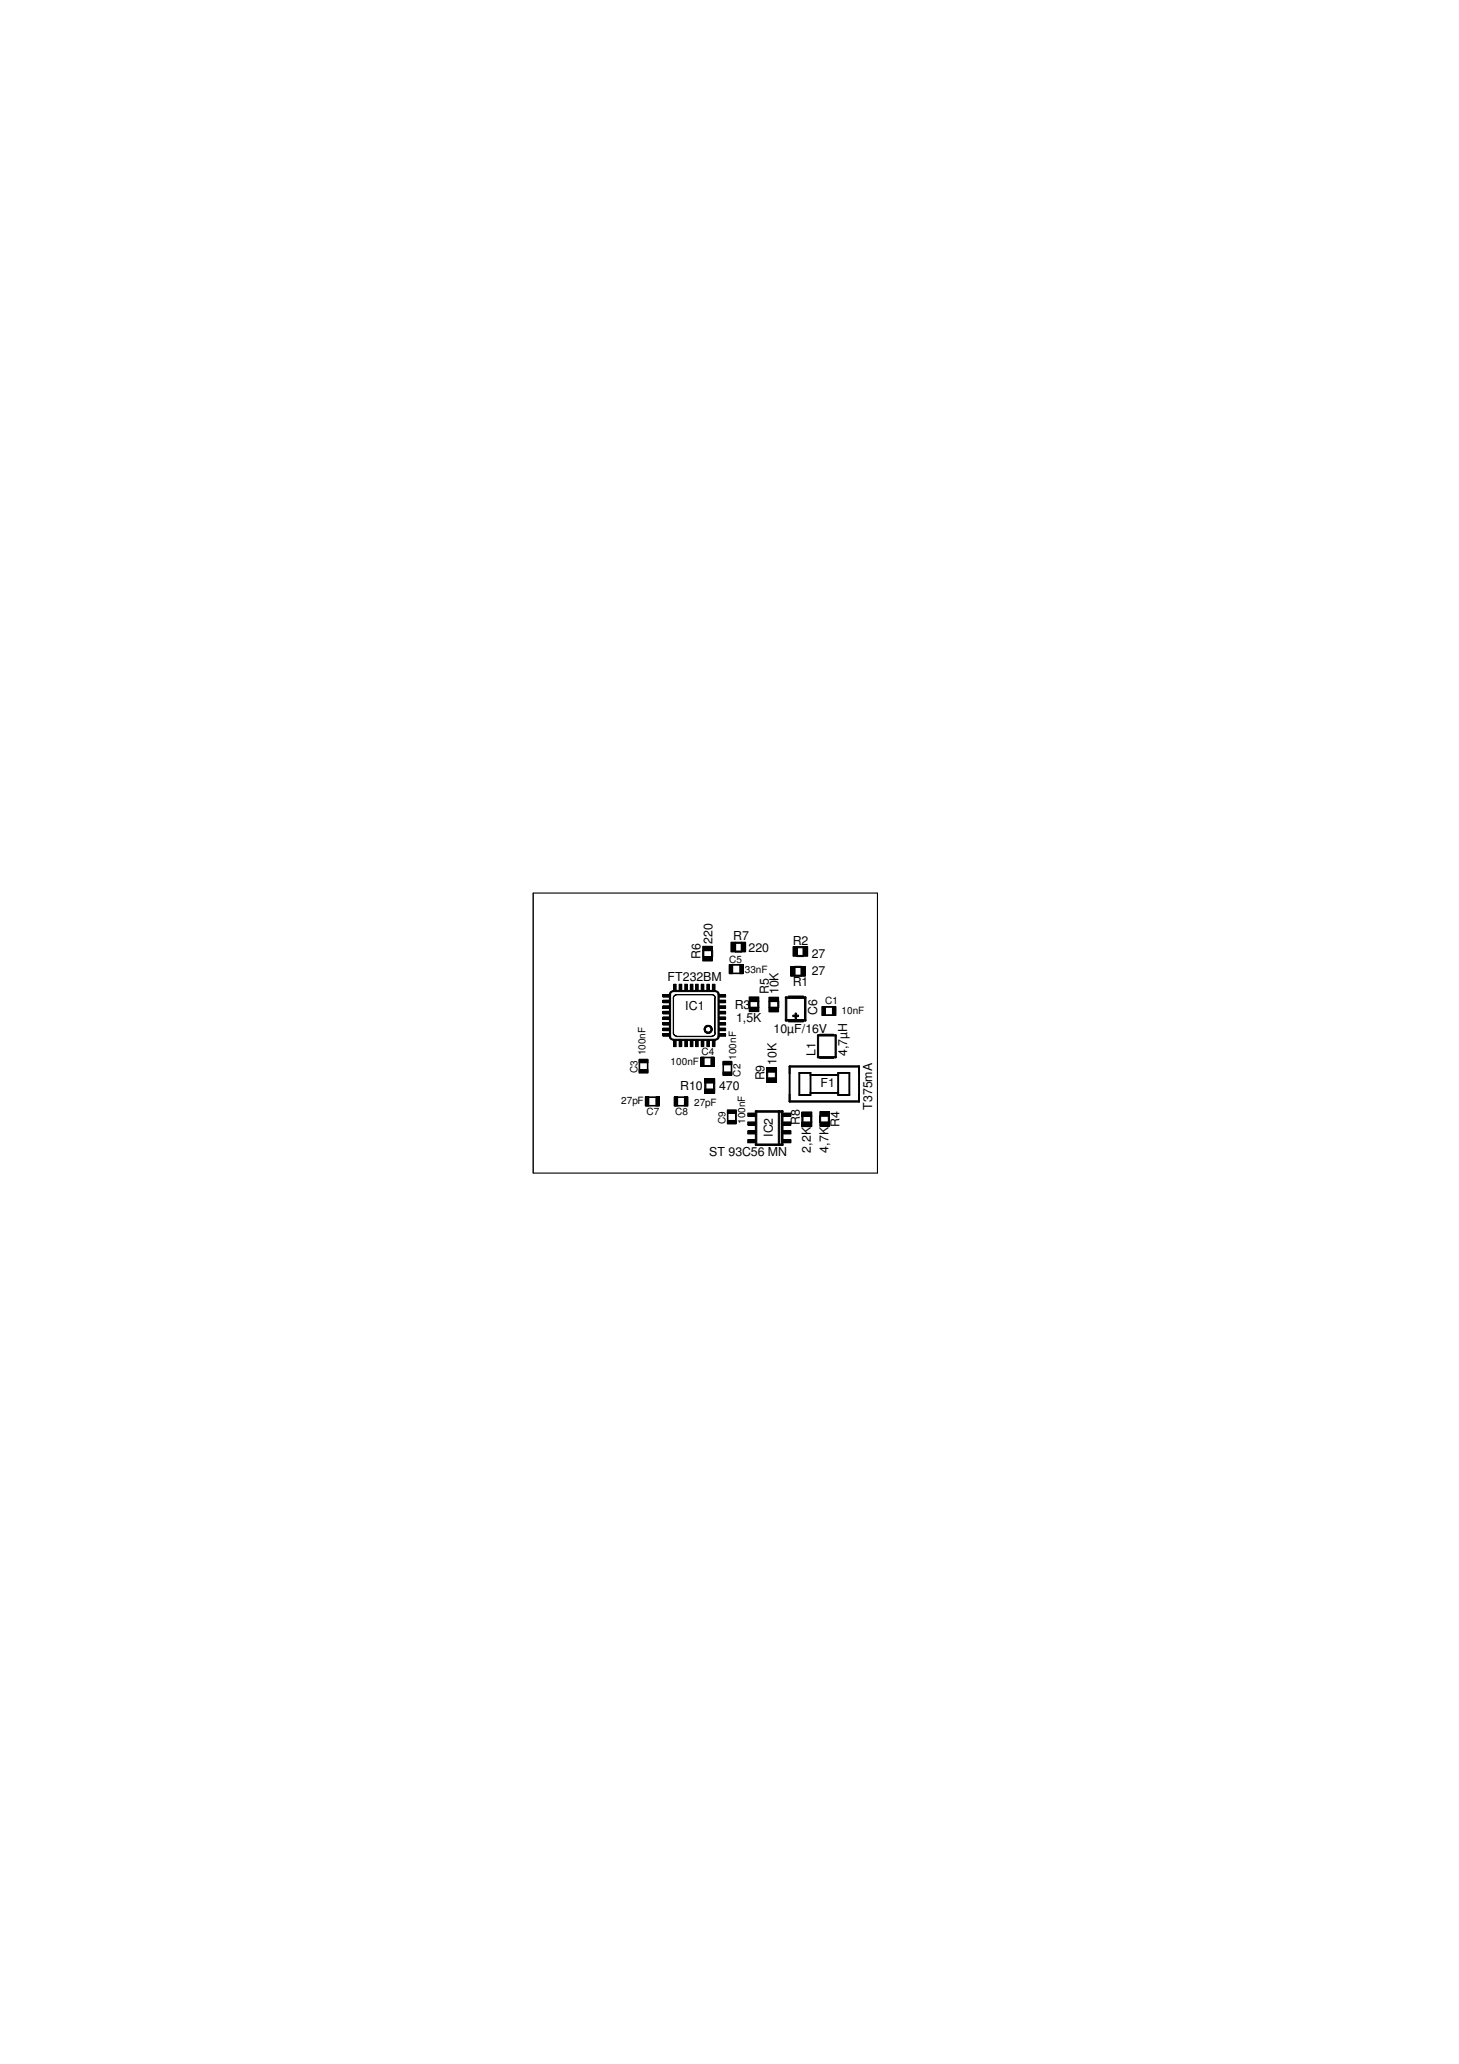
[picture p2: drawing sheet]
<svg xmlns="http://www.w3.org/2000/svg" width="210mm" height="297mm" viewBox="0 0 210 297" stroke-linecap="round" stroke-linejoin="round" font-family="sans-serif">
<g fill="none" stroke="#000" stroke-width=".14">
<path d="M76.7 128.5v40.3zM76.7 128.5h49.5zM76.7 128.5h49.5v40.3h-49.5zM101.1 136.2h1.4v.6h-1.4zM101.1 137.7h1.4v.6h-1.4zM101.1 136.8h.2l-.1 1-.1-.1zM102.4 136.8h.1v1l-.1-.1zM104.9 138.8h.5v1.3h-.5zM105 138.8l1.9 .1h-1.9zM105.2 135.6h.6v1.4h-.6zM105.7 135.6h1v.1l-.9 .1zM105.7 136.9h1v.1h-.9z"/>
<path d="M106.4 138.8h.5v1.3h-.5zM106.6 135.6h.7v1.4h-.7zM113.7 139.1h.7v1.4h-.7zM114.1 136.2h.6v1.4h-.6zM114.3 139.1h1v.1h-1zM114.6 137.5h1v.1l-.9 .1zM114.6 136.3l1-.1v.2h-.9zM115.2 139.1h.7v1.4h-.7zM115.5 136.2h.7v1.4h-.7zM126.2 128.5v40.3zM91.9 152.5h.1v1.9zM91.9 153.9h1.3v.5h-1.3z"/>
<path d="M91.9 152.4h1.3v.6h-1.3zM92.8 157.9h.5v1.3h-.5zM92.9 159.1h1.9l-1.9 .1zM92.9 157.9h1.9h-1.9zM93.1 152.5h.1v1.9zM94.4 157.9h.5v1.3h-.5zM95.4 148.8h1v.3h-1zM95.4 148h1v.3h-1zM95.4 147.2h1v.3h-1zM95.4 146.3h1v.4h-1zM95.4 145.5h1v.4h-1zM95.4 144.7h1v.4h-1z"/>
<path d="M95.4 143.9h1v.4h-1zM95.4 143.1h1v.4h-1zM96.3 143.1h.2l-.1 6.1h-.1zM96.3 149.1h.2v.3l.4 .2v.1a.55 .55 0 0 1-.6-.6zM96.4 142.8l.5-.2v.1l-.4 .2v.2h-.2zM96.8 149.6h6.1l.1 .1h-6.1zM96.9 143.6v5.1zM96.9 148.6v.2l.5 .3-.4-.1zM96.9 142.5h6l.1 .2h-6.1zM96.9 143.6v5.1M96.9 149.6h.4v1h-.4zM96.9 141.6h.4v1h-.4z"/>
<path d="M97 157.9h.5v1.3h-.5zM97 143.3l.4-.2-.3 .2-.2 .3zM97 159.1h1.9zM97 157.9h1.9zM97.3 143.1l5.1 .1zM97.3 149.1l5.1 .1zM97.3 143.2h5.1M97.3 149.2h5.1M97.7 149.6h.4v1h-.4zM97.7 141.6h.4v1h-.4zM98.5 157.9h.5v1.3h-.5zM98.5 149.6h.4v1h-.4z"/>
<path d="M98.5 141.6h.4v1h-.4zM99.3 149.6h.4v1h-.4zM99.3 141.6h.4v1h-.4zM100.1 149.6h.4v1h-.4zM100.1 141.6h.4v1h-.4zM100.8 152.1h.5v1.4h-.5zM100.8 153.4h1.9zM100.8 152.2h1.9zM100.9 149.6h.4v1h-.4zM100.9 141.6h.4v1h-.4zM101.4 155.2h1.4v.7h-1.4zM101.4 156.7h1.4v.7h-1.4z"/>
<path d="M101.4 155.8h.2l-.1 1h-.1zM101.4 147.8l.3-.2h.4a.44 .44 0 0 1 .3 .3 .44 .44 0 0 1-.2 .4l-.1 .2h-.5l-.1-.5 .1-.2 .4-.1 .2 .2 .1 .2h.1v.2l-.2 .3-.4 .1a.59 .59 0 0 1-.4-.9zM101.7 149.6h.4v1h-.4zM101.7 141.6h.4v1h-.4zM102.3 152.1h.5v1.4h-.5zM102.4 143.1l.5 .3v.2a.6 .6 0 0 0-.5-.5zM102.4 149.1l.3-.1 .2-.4a.39 .39 0 0 1-.5 .5zM102.5 149.6h.4v1h-.4zM102.5 141.6h.4v1h-.4zM102.7 155.8h.1v1h-.1zM102.8 143.6l.1 5.1zM102.8 143.6v5.1"/>
<path d="M102.9 142.6a.55 .55 0 0 1 .6 .5h-.2v-.2l-.4-.2zM102.9 149.6l.2-.1 .2-.4h.2a.5 .5 0 0 1-.6 .6zM103.3 143.1h.2l-.1 6.1h-.1zM103.4 143.1h1v.4h-1zM103.4 143.9h1v.4h-1zM103.4 144.7h1v.4h-1zM103.4 145.5h1v.4h-1zM103.4 146.3h1v.4h-1zM103.4 147.2h1v.3h-1zM103.4 148h1v.3h-1zM103.4 148.8h1v.3h-1zM104 152.8h.1v1.9z"/>
<path d="M104 152.7h1.3v.5h-1.3zM104 154.3h1.3v.5h-1.3zM104.6 159.8h.1v1.9zM104.6 159.7h1.3v.5h-1.3zM105 140l1.9 .1h-1.9zM105.2 152.8h.1l-.1 1.9zM105.8 159.8h.1v1.9zM107.7 144.1h.2v.9h-.2zM107.8 144.9h1.4v.7h-1.4zM107.8 143.5h1.4v.6h-1.4zM108.7 159.9h3.4l.1 .1-3.5 .1zM108.7 159.9h.2l-.1 4.9h-.1z"/>
<path d="M109 144.1h.2l-.1 .9h-.1zM110.3 153.7h1.4v.6h-1.4zM110.3 155.1h1.4v.7h-1.4zM110.3 154.3h.1v.9h-.1zM110.6 143.5h1.4v.6h-1.4zM110.6 144.9h1.4v.7h-1.4zM110.6 144.1h.2l-.1 .9h-.1zM111.5 154.3h.2v.9h-.2zM111.9 144.1h.2l-.1 .9h-.1zM112 159.9h.6v.1l-.6 .1zM112 159.9h.2l-.1 4.9h-.1zM112.5 159.9h.1v4.9h-.2z"/>
<path d="M113 143.5h.2v3.4h-.2zM113 146.8l2.9-.1 .1 .2h-3zM113 143.5h2.9l.1 .1-3 .1zM113.4 146.9h2.2v.1l-2.1 .1zM113.4 143.4l2.2-.1v.2h-2.1zM113.5 158.5h10.1h.1l-10.1 .1zM113.5 153.5l10.1-.1 .1 .1h-10.1zM113.5 153.5h.2l-.1 1.1-.1-.1zM113.5 153.5h.2l-.1 5.1-.1-.1zM113.6 157.4l.1 .1-.1 1.1-.1-.1zM114 146.1h.9v.2h-.8zM114.3 140.4l1-.1v.2h-1z"/>
<path d="M114.4 145.8h.2v.8h-.2zM114.9 154.4l1.7-.1 .1 .1-1.7 .1zM114.9 154.4h.2l-.1 3.2h-.1zM114.9 157.6l1.7-.1 .1 .1h-1.7zM115.7 143.5h.3l-.1 3.4h-.2zM116.5 157.3h.2l-.1 .3h-.1zM116.5 154.7h.2l-.1 2.7-.1-.1zM116.5 154.4h.2l-.1 .4-.1-.1zM116.5 157.3l4.1-.1v.1l-4 .1zM116.5 154.7l4.1-.1v.1l-4 .1zM117.6 149h.2l-.1 3.2h-.1zM117.6 149l2.7-.1v.2h-2.7z"/>
<path d="M117.6 152.1h2.7v.1h-2.7zM117.9 152.2l2-.1 .1 .2h-2.1zM117.9 148.9l2-.1 .1 .2h-2.1zM117.9 160h1.4v.7h-1.4zM118.2 144.9h.5v1.2h-.5zM118.3 146l1.9 .1h-1.9zM118.3 144.9h1.9h-1.9zM119.8 144.9h.5v1.2h-.5zM120.1 149h.2v3.2h-.2zM120.5 154.4l1.7-.1 .1 .1-1.7 .1zM120.5 154.4h.1v.4l-.1-.1zM120.5 154.7h.1v2.7l-.1-.1z"/>
<path d="M120.5 157.3h.1v.3h-.1zM120.5 157.6l1.7-.1 .1 .1h-1.7zM122.1 154.4h.2l-.1 3.2h-.1zM123.5 153.5h.2l-.1 1.1-.1-.1zM123.5 153.5h.2l-.1 5.1-.1-.1zM123.6 157.4l.1 .1-.1 1.1-.1-.1zM76.7 168.8h49.5zM104.6 161.2h1.3v.6h-1.3zM107.6 160.2h1.1v.5h-1.1zM107.6 161.5h1.1v.4h-1.1zM107.6 162.7h1.1v.5h-1.1zM107.6 164h1.1v.5h-1.1z"/>
<path d="M108.7 164.7l3.4-.1 .1 .2h-3.5zM112 164.7l.6-.1v.2h-.6zM112.7 164h1.1v.5h-1.1zM112.7 162.7h1.1v.5h-1.1zM112.7 161.5h1.1v.4h-1.1zM112.7 160.2h1.1v.5h-1.1zM115.4 160h1.4v.7h-1.4zM115.4 161.5h1.4v.6h-1.4zM115.4 160.6h.1v.9h-.1zM116.6 160.6h.2v.9h-.2zM117.9 160.6h.2l-.1 .9h-.1zM117.9 161.5h1.4v.6h-1.4z"/>
<path d="M119.2 160.6h.1v.9h-.1z"/>
</g>
<g fill="#000">
<path d="M101.1 136.2h1.4v.6h-1.4z" fill-rule="evenodd"/>
<path d="M101.1 137.7h1.4v.6h-1.4z" fill-rule="evenodd"/>
<path d="M101.1 136.8h.2l-.1 1-.1-.1z" fill-rule="evenodd"/>
<path d="M102.4 136.8h.1v1l-.1-.1z" fill-rule="evenodd"/>
<path d="M105 138.8l1.9 .1h-1.9z" fill-rule="evenodd"/>
<path d="M105.2 135.6h.6v1.4h-.6z" fill-rule="evenodd"/>
<path d="M105.7 135.6h1v.1l-.9 .1z" fill-rule="evenodd"/>
<path d="M105.7 136.9h1v.1h-.9z" fill-rule="evenodd"/>
<path d="M106.6 135.6h.7v1.4h-.7z" fill-rule="evenodd"/>
<path d="M114.1 136.2h.6v1.4h-.6z" fill-rule="evenodd"/>
<path d="M114.3 139.1h1v.1h-1z" fill-rule="evenodd"/>
<path d="M114.6 137.5h1v.1l-.9 .1z" fill-rule="evenodd"/>
<path d="M114.6 136.3l1-.1v.2h-.9z" fill-rule="evenodd"/>
<path d="M115.5 136.2h.7v1.4h-.7z" fill-rule="evenodd"/>
<path d="M91.9 152.5h.1v1.9z" fill-rule="evenodd"/>
<path d="M91.9 153.9h1.3v.5h-1.3z" fill-rule="evenodd"/>
<path d="M91.9 152.4h1.3v.6h-1.3z" fill-rule="evenodd"/>
<path d="M92.8 157.9h.5v1.3h-.5z" fill-rule="evenodd"/>
<path d="M92.9 159.1h1.9l-1.9 .1z" fill-rule="evenodd"/>
<path d="M92.9 157.9h1.9h-1.9z" fill-rule="evenodd"/>
<path d="M93.1 152.5h.1v1.9z" fill-rule="evenodd"/>
<path d="M94.4 157.9h.5v1.3h-.5z" fill-rule="evenodd"/>
<path d="M95.4 148.8h1v.3h-1z" fill-rule="evenodd"/>
<path d="M95.4 148h1v.3h-1z" fill-rule="evenodd"/>
<path d="M95.4 147.2h1v.3h-1z" fill-rule="evenodd"/>
<path d="M95.4 146.3h1v.4h-1z" fill-rule="evenodd"/>
<path d="M95.4 145.5h1v.4h-1z" fill-rule="evenodd"/>
<path d="M95.4 144.7h1v.4h-1z" fill-rule="evenodd"/>
<path d="M95.4 143.9h1v.4h-1z" fill-rule="evenodd"/>
<path d="M95.4 143.1h1v.4h-1z" fill-rule="evenodd"/>
<path d="M96.3 143.1h.2l-.1 6.1h-.1z" fill-rule="evenodd"/>
<path d="M96.4 142.8l.5-.2v.1l-.4 .2v.2h-.2z" fill-rule="evenodd"/>
<path d="M96.9 142.5h6l.1 .2h-6.1z" fill-rule="evenodd"/>
<path d="M96.8 149.6h6.1l.1 .1h-6.1z" fill-rule="evenodd"/>
<path d="M97 143.3l.4-.2-.3 .2-.2 .3z" fill-rule="evenodd"/>
<path d="M96.3 149.1h.2v.3l.4 .2v.1a.55 .55 0 0 1-.6-.6z" fill-rule="evenodd"/>
<path d="M96.9 149.6h.4v1h-.4z" fill-rule="evenodd"/>
<path d="M96.9 141.6h.4v1h-.4z" fill-rule="evenodd"/>
<path d="M97 157.9h.5v1.3h-.5z" fill-rule="evenodd"/>
<path d="M97 159.1h1.9z" fill-rule="evenodd"/>
<path d="M97 157.9h1.9z" fill-rule="evenodd"/>
<path d="M96.9 148.6v.2l.5 .3-.4-.1z" fill-rule="evenodd"/>
<path d="M97.7 149.6h.4v1h-.4z" fill-rule="evenodd"/>
<path d="M97.7 141.6h.4v1h-.4z" fill-rule="evenodd"/>
<path d="M98.5 157.9h.5v1.3h-.5z" fill-rule="evenodd"/>
<path d="M98.5 149.6h.4v1h-.4z" fill-rule="evenodd"/>
<path d="M98.5 141.6h.4v1h-.4z" fill-rule="evenodd"/>
<path d="M99.3 149.6h.4v1h-.4z" fill-rule="evenodd"/>
<path d="M99.3 141.6h.4v1h-.4z" fill-rule="evenodd"/>
<path d="M100.1 149.6h.4v1h-.4z" fill-rule="evenodd"/>
<path d="M100.1 141.6h.4v1h-.4z" fill-rule="evenodd"/>
<path d="M100.8 152.1h.5v1.4h-.5z" fill-rule="evenodd"/>
<path d="M100.8 153.4h1.9z" fill-rule="evenodd"/>
<path d="M100.8 152.2h1.9z" fill-rule="evenodd"/>
<path d="M100.9 149.6h.4v1h-.4z" fill-rule="evenodd"/>
<path d="M100.9 141.6h.4v1h-.4z" fill-rule="evenodd"/>
<path d="M101.4 155.2h1.4v.7h-1.4z" fill-rule="evenodd"/>
<path d="M101.4 156.7h1.4v.7h-1.4z" fill-rule="evenodd"/>
<path d="M101.4 155.8h.2l-.1 1h-.1z" fill-rule="evenodd"/>
<path d="M101.7 149.6h.4v1h-.4z" fill-rule="evenodd"/>
<path d="M101.7 141.6h.4v1h-.4z" fill-rule="evenodd"/>
<path d="M102.3 152.1h.5v1.4h-.5z" fill-rule="evenodd"/>
<path d="M102.4 143.1l.5 .3v.2a.6 .6 0 0 0-.5-.5z" fill-rule="evenodd"/>
<path d="M101.4 147.8l.3-.2h.4a.44 .44 0 0 1 .3 .3 .44 .44 0 0 1-.2 .4l-.1 .2h-.5l-.1-.5 .1-.2 .4-.1 .2 .2 .1 .2h.1v.2l-.2 .3-.4 .1a.59 .59 0 0 1-.4-.9z" fill-rule="evenodd"/>
<path d="M101.4 147.8l.3-.2h.4a.44 .44 0 0 1 .3 .3 .44 .44 0 0 1-.2 .4l-.1 .2h-.5l-.1-.5 .1-.2 .4-.1 .2 .2 .1 .2h.1v.2l-.2 .3-.4 .1a.59 .59 0 0 1-.4-.9z" fill-rule="evenodd"/>
<path d="M102.5 149.6h.4v1h-.4z" fill-rule="evenodd"/>
<path d="M102.5 141.6h.4v1h-.4z" fill-rule="evenodd"/>
<path d="M102.7 155.8h.1v1h-.1z" fill-rule="evenodd"/>
<path d="M102.4 149.1l.3-.1 .2-.4a.39 .39 0 0 1-.5 .5z" fill-rule="evenodd"/>
<path d="M102.9 142.6a.55 .55 0 0 1 .6 .5h-.2v-.2l-.4-.2z" fill-rule="evenodd"/>
<path d="M103.3 143.1h.2l-.1 6.1h-.1z" fill-rule="evenodd"/>
<path d="M102.9 149.6l.2-.1 .2-.4h.2a.5 .5 0 0 1-.6 .6z" fill-rule="evenodd"/>
<path d="M103.4 143.1h1v.4h-1z" fill-rule="evenodd"/>
<path d="M103.4 143.9h1v.4h-1z" fill-rule="evenodd"/>
<path d="M103.4 144.7h1v.4h-1z" fill-rule="evenodd"/>
<path d="M103.4 145.5h1v.4h-1z" fill-rule="evenodd"/>
<path d="M103.4 146.3h1v.4h-1z" fill-rule="evenodd"/>
<path d="M103.4 147.2h1v.3h-1z" fill-rule="evenodd"/>
<path d="M103.4 148h1v.3h-1z" fill-rule="evenodd"/>
<path d="M103.4 148.8h1v.3h-1z" fill-rule="evenodd"/>
<path d="M104 152.8h.1v1.9z" fill-rule="evenodd"/>
<path d="M104 152.7h1.3v.5h-1.3z" fill-rule="evenodd"/>
<path d="M104 154.3h1.3v.5h-1.3z" fill-rule="evenodd"/>
<path d="M104.9 138.8h.5v1.3h-.5z" fill-rule="evenodd"/>
<path d="M105 140l1.9 .1h-1.9z" fill-rule="evenodd"/>
<path d="M105.2 152.8h.1l-.1 1.9z" fill-rule="evenodd"/>
<path d="M106.4 138.8h.5v1.3h-.5z" fill-rule="evenodd"/>
<path d="M107.7 144.1h.2v.9h-.2z" fill-rule="evenodd"/>
<path d="M107.8 144.9h1.4v.7h-1.4z" fill-rule="evenodd"/>
<path d="M107.8 143.5h1.4v.6h-1.4z" fill-rule="evenodd"/>
<path d="M109 144.1h.2l-.1 .9h-.1z" fill-rule="evenodd"/>
<path d="M110.3 153.7h1.4v.6h-1.4z" fill-rule="evenodd"/>
<path d="M110.3 155.1h1.4v.7h-1.4z" fill-rule="evenodd"/>
<path d="M110.3 154.3h.1v.9h-.1z" fill-rule="evenodd"/>
<path d="M110.6 143.5h1.4v.6h-1.4z" fill-rule="evenodd"/>
<path d="M110.6 144.9h1.4v.7h-1.4z" fill-rule="evenodd"/>
<path d="M110.6 144.1h.2l-.1 .9h-.1z" fill-rule="evenodd"/>
<path d="M111.5 154.3h.2v.9h-.2z" fill-rule="evenodd"/>
<path d="M111.9 144.1h.2l-.1 .9h-.1z" fill-rule="evenodd"/>
<path d="M113 143.5h.2v3.4h-.2z" fill-rule="evenodd"/>
<path d="M113 146.8l2.9-.1 .1 .2h-3z" fill-rule="evenodd"/>
<path d="M113 143.5h2.9l.1 .1-3 .1z" fill-rule="evenodd"/>
<path d="M113.4 146.9h2.2v.1l-2.1 .1z" fill-rule="evenodd"/>
<path d="M113.4 143.4l2.2-.1v.2h-2.1z" fill-rule="evenodd"/>
<path d="M113.5 158.5h10.1h.1l-10.1 .1z" fill-rule="evenodd"/>
<path d="M113.5 153.5l10.1-.1 .1 .1h-10.1z" fill-rule="evenodd"/>
<path d="M113.5 153.5h.2l-.1 1.1-.1-.1z" fill-rule="evenodd"/>
<path d="M113.6 157.4l.1 .1-.1 1.1-.1-.1z" fill-rule="evenodd"/>
<path d="M113.5 158.5h10.1h.1l-10.1 .1z" fill-rule="evenodd"/>
<path d="M113.5 153.5h.2l-.1 5.1-.1-.1z" fill-rule="evenodd"/>
<path d="M113.5 153.5l10.1-.1 .1 .1h-10.1z" fill-rule="evenodd"/>
<path d="M113.7 139.1h.7v1.4h-.7z" fill-rule="evenodd"/>
<path d="M114 146.1h.9v.2h-.8z" fill-rule="evenodd"/>
<path d="M114.3 140.4l1-.1v.2h-1z" fill-rule="evenodd"/>
<path d="M114.4 145.8h.2v.8h-.2z" fill-rule="evenodd"/>
<path d="M114.9 154.4l1.7-.1 .1 .1-1.7 .1z" fill-rule="evenodd"/>
<path d="M114.9 154.4h.2l-.1 3.2h-.1z" fill-rule="evenodd"/>
<path d="M114.9 157.6l1.7-.1 .1 .1h-1.7z" fill-rule="evenodd"/>
<path d="M115.2 139.1h.7v1.4h-.7z" fill-rule="evenodd"/>
<path d="M115.7 143.5h.3l-.1 3.4h-.2z" fill-rule="evenodd"/>
<path d="M116.5 157.3h.2l-.1 .3h-.1z" fill-rule="evenodd"/>
<path d="M116.5 154.7h.2l-.1 2.7-.1-.1z" fill-rule="evenodd"/>
<path d="M116.5 154.4h.2l-.1 .4-.1-.1z" fill-rule="evenodd"/>
<path d="M116.5 157.3l4.1-.1v.1l-4 .1z" fill-rule="evenodd"/>
<path d="M116.5 154.7l4.1-.1v.1l-4 .1z" fill-rule="evenodd"/>
<path d="M117.6 149h.2l-.1 3.2h-.1z" fill-rule="evenodd"/>
<path d="M117.6 149l2.7-.1v.2h-2.7z" fill-rule="evenodd"/>
<path d="M117.6 152.1h2.7v.1h-2.7z" fill-rule="evenodd"/>
<path d="M117.9 152.2l2-.1 .1 .2h-2.1z" fill-rule="evenodd"/>
<path d="M117.9 148.9l2-.1 .1 .2h-2.1z" fill-rule="evenodd"/>
<path d="M118.2 144.9h.5v1.2h-.5z" fill-rule="evenodd"/>
<path d="M118.3 146l1.9 .1h-1.9z" fill-rule="evenodd"/>
<path d="M118.3 144.9h1.9h-1.9z" fill-rule="evenodd"/>
<path d="M119.8 144.9h.5v1.2h-.5z" fill-rule="evenodd"/>
<path d="M120.1 149h.2v3.2h-.2z" fill-rule="evenodd"/>
<path d="M120.5 154.4l1.7-.1 .1 .1-1.7 .1z" fill-rule="evenodd"/>
<path d="M120.5 154.4h.1v.4l-.1-.1z" fill-rule="evenodd"/>
<path d="M120.5 154.7h.1v2.7l-.1-.1z" fill-rule="evenodd"/>
<path d="M120.5 157.3h.1v.3h-.1z" fill-rule="evenodd"/>
<path d="M120.5 157.6l1.7-.1 .1 .1h-1.7z" fill-rule="evenodd"/>
<path d="M122.1 154.4h.2l-.1 3.2h-.1z" fill-rule="evenodd"/>
<path d="M123.6 157.4l.1 .1-.1 1.1-.1-.1z" fill-rule="evenodd"/>
<path d="M123.5 153.5h.2l-.1 1.1-.1-.1z" fill-rule="evenodd"/>
<path d="M123.5 153.5h.2l-.1 5.1-.1-.1z" fill-rule="evenodd"/>
<path d="M104.6 159.8h.1v1.9z" fill-rule="evenodd"/>
<path d="M104.6 161.2h1.3v.6h-1.3z" fill-rule="evenodd"/>
<path d="M104.6 159.7h1.3v.5h-1.3z" fill-rule="evenodd"/>
<path d="M105.8 159.8h.1v1.9z" fill-rule="evenodd"/>
<path d="M107.6 160.2h1.1v.5h-1.1z" fill-rule="evenodd"/>
<path d="M107.6 161.5h1.1v.4h-1.1z" fill-rule="evenodd"/>
<path d="M107.6 162.7h1.1v.5h-1.1z" fill-rule="evenodd"/>
<path d="M107.6 164h1.1v.5h-1.1z" fill-rule="evenodd"/>
<path d="M108.7 159.9h3.4l.1 .1-3.5 .1z" fill-rule="evenodd"/>
<path d="M108.7 164.7l3.4-.1 .1 .2h-3.5z" fill-rule="evenodd"/>
<path d="M108.7 159.9h.2l-.1 4.9h-.1z" fill-rule="evenodd"/>
<path d="M112 159.9h.6v.1l-.6 .1z" fill-rule="evenodd"/>
<path d="M112 164.7l.6-.1v.2h-.6z" fill-rule="evenodd"/>
<path d="M112 159.9h.2l-.1 4.9h-.1z" fill-rule="evenodd"/>
<path d="M112.5 159.9h.1v4.9h-.2z" fill-rule="evenodd"/>
<path d="M112.7 164h1.1v.5h-1.1z" fill-rule="evenodd"/>
<path d="M112.7 162.7h1.1v.5h-1.1z" fill-rule="evenodd"/>
<path d="M112.7 161.5h1.1v.4h-1.1z" fill-rule="evenodd"/>
<path d="M112.7 160.2h1.1v.5h-1.1z" fill-rule="evenodd"/>
<path d="M115.4 160h1.4v.7h-1.4z" fill-rule="evenodd"/>
<path d="M115.4 161.5h1.4v.6h-1.4z" fill-rule="evenodd"/>
<path d="M115.4 160.6h.1v.9h-.1z" fill-rule="evenodd"/>
<path d="M116.6 160.6h.2v.9h-.2z" fill-rule="evenodd"/>
<path d="M117.9 160.6h.2l-.1 .9h-.1z" fill-rule="evenodd"/>
<path d="M117.9 161.5h1.4v.6h-1.4z" fill-rule="evenodd"/>
<path d="M117.9 160h1.4v.7h-1.4z" fill-rule="evenodd"/>
<path d="M119.2 160.6h.1v.9h-.1z" fill-rule="evenodd"/>
</g>
<g font-size="1.8">
<text x="102.5" y="135.8" transform="rotate(-90 102.5 135.8)">220</text>
<text x="105.5" y="135.3">R7</text>
<text x="107.7" y="137">220</text>
<text x="114" y="135.9">R2</text>
<text x="116.8" y="137.8">27</text>
<text x="96.1" y="141.2">FT232BM</text>
<text x="100.8" y="138" transform="rotate(-90 100.8 138)">R6</text>
<text x="110.6" y="143.1" transform="rotate(-90 110.6 143.1)">R5</text>
<text x="112" y="143.1" transform="rotate(-90 112 143.1)">10K</text>
<text x="114" y="141.9">R1</text>
<text x="116.8" y="140.4">27</text>
<text x="98.6" y="145.3">IC1</text>
<text x="105.7" y="145.2">R3</text>
<text x="105.9" y="147">1,5K</text>
<text x="111.3" y="148.6">10µF/16V</text>
<text x="117.6" y="146.1" transform="rotate(-90 117.6 146.1)">C6</text>
<text x="110" y="155.5" transform="rotate(-90 110 155.5)">R9</text>
<text x="111.7" y="153.2" transform="rotate(-90 111.7 153.2)">10K</text>
<text x="117.3" y="152" transform="rotate(-90 117.3 152)">L1</text>
<text x="121.9" y="152" transform="rotate(-90 121.9 152)">4,7µH</text>
<text x="97.9" y="156.9">R10</text>
<text x="103.5" y="156.9">470</text>
<text x="115.1" y="161.8" transform="rotate(-90 115.1 161.8)">R8</text>
<text x="118" y="156.4">F1</text>
<text x="125.5" y="159.7" transform="rotate(-90 125.5 159.7)">T375mA</text>
<text x="102" y="166.3">ST 93C56 MN</text>
<text x="111.2" y="163.6" transform="rotate(-90 111.2 163.6)">IC2</text>
<text x="116.7" y="165.9" transform="rotate(-90 116.7 165.9)">2,2K</text>
<text x="119.2" y="165.9" transform="rotate(-90 119.2 165.9)">4,7K</text>
<text x="120.8" y="162.1" transform="rotate(-90 120.8 162.1)">R4</text>
</g>
<g font-size="1.4">
<text x="104.9" y="138.6">C5</text>
<text x="107.1" y="140.1">33nF</text>
<text x="118.7" y="144.5">C1</text>
<text x="121.1" y="145.9">10nF</text>
<text x="91.7" y="154.4" transform="rotate(-90 91.7 154.4)">C3</text>
<text x="92.9" y="151.9" transform="rotate(-90 92.9 151.9)">100nF</text>
<text x="96.5" y="153.2">100nF</text>
<text x="100.9" y="151.8">C4</text>
<text x="105.9" y="152.5" transform="rotate(-90 105.9 152.5)">100nF</text>
<text x="106.6" y="154.9" transform="rotate(-90 106.6 154.9)">C2</text>
<text x="89.4" y="158.9">27pF</text>
<text x="93" y="160.4">C7</text>
<text x="97.1" y="160.4">C8</text>
<text x="99.9" y="159.2">27pF</text>
<text x="104.4" y="161.8" transform="rotate(-90 104.4 161.8)">C9</text>
<text x="107.2" y="161.8" transform="rotate(-90 107.2 161.8)">100nF</text>
</g>
</svg>
